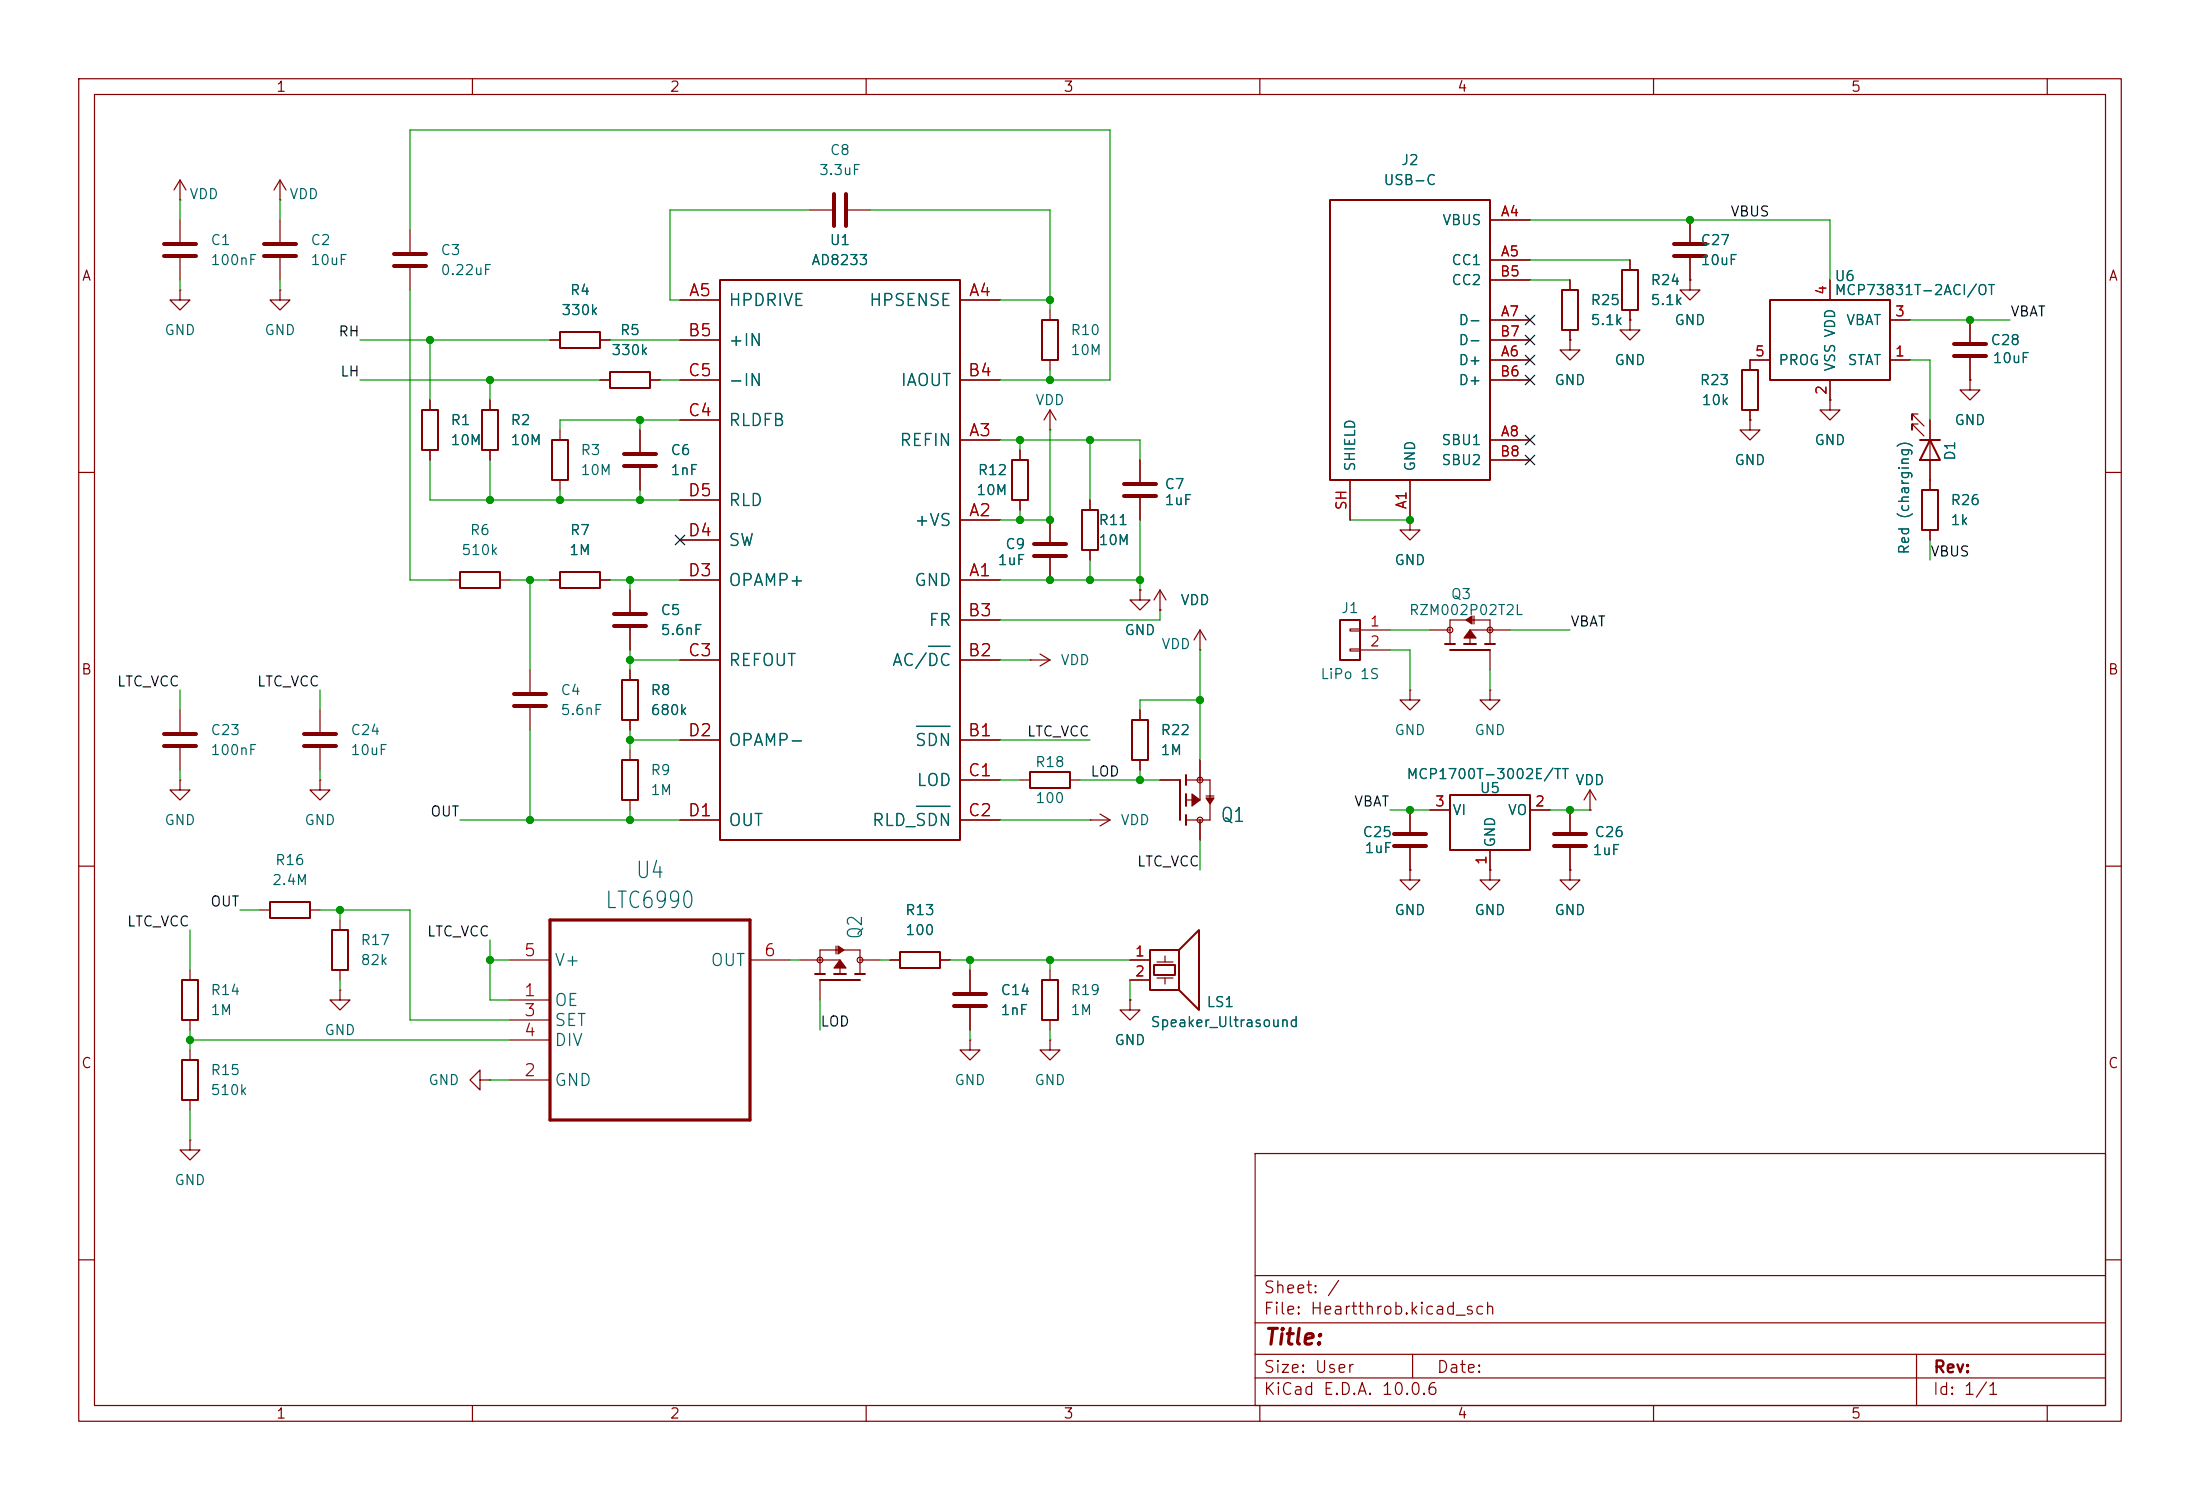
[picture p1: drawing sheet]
<svg xmlns="http://www.w3.org/2000/svg" width="279mm" height="190mm" viewBox="0 0 279 190" stroke-linecap="round" stroke-linejoin="round" font-family="sans-serif">
<g fill="none" stroke="#840000" stroke-width=".15">
<path d="M10 10h259.4v170.5h-259.4zM12 12h255.4v166.5h-255.4zM60 10v2M110 10v2M160 10v2M210 10v2M260 10v2M22.9 36.8v1.3h1.2l-1.2 1.3-1.3-1.3h1.3M22.9 36.8h.1M22.9 25.4h.1M22.9 22.9v2.5M22.9 27.9v2.8"/>
<path d="M22.9 32.8v2.8M22.9 22.9l-.8 1.2M22.9 22.9l.7 1.2M35.6 36.8v1.3h1.2l-1.2 1.3-1.3-1.3h1.3M35.6 36.8h.1M35.6 25.4h.1M35.6 22.9l-.8 1.2M35.6 22.9l.7 1.2M35.6 22.9v2.5M35.6 27.9v2.8M35.6 32.8v2.8M52.1 29.2v2.8"/>
<path d="M52.1 34v2.8M86.4 38.1h5M102.9 26.7h2.8M107.7 26.7h2.8M121.9 38.1h5.1M133.3 39.4v1.2M189.2 27.9h5.1M189.2 33h5.1M189.2 35.6h5.1M199.4 35.6v1.2M207 33v1.3M207 39.4v1.2"/>
<path d="M214.6 35.6v1.2h1.3l-1.3 1.3-1.2-1.3h1.2M214.6 35.6h.1M214.6 27.9v2.8M214.6 32.8v2.8M232.4 35.6v2.5M54.6 50.8v1.3M54.6 57.2v1.2M62.2 50.8v1.3M62.2 57.2v1.2M69.8 43.2h1.3M71.1 54.6v1.3M76.2 48.3h1.3"/>
<path d="M76.2 43.2h1.3M81.3 54.6v2.8M81.3 59.4v2.8M82.5 48.3h1.3M86.4 48.3h5M86.4 43.2h5M86.4 53.3h5M121.9 55.9h5.1M121.9 48.3h5.1M129.5 57.2v1.2M133.3 54.6h.1M133.3 45.7v1.3"/>
<path d="M133.3 52.1v2.5M133.3 52.1l.8 1.2M133.3 52.1l-.7 1.2M144.8 58.4v2.8M189.2 55.9h5.1M189.2 48.3h5.1M189.2 43.2h5.1M189.2 45.7h5.1M189.2 40.6h5.1M189.2 58.4h5.1M199.4 43.2v1.3h1.3l-1.3 1.2-1.3-1.2h1.3M199.4 43.2h.1"/>
<path d="M199.4 41.9v1.3M207 40.6v1.3h1.3l-1.3 1.3-1.3-1.3h1.3M207 40.6h.1M222.2 53.3v1.3h1.3l-1.3 1.3-1.2-1.3h1.2M222.2 53.3h.1M222.2 52.1v1.2M224.8 45.7h-2.6v1.3M232.4 50.8v1.3h1.3l-1.3 1.2-1.3-1.2h1.3M232.4 50.8h.1M232.4 48.3v2.5M240 45.7h2.6M240 40.6h2.6"/>
<path d="M243.6 52.6h-.8v.7v-.7l1.5 1.5M243.6 53.8h-.8v.8v-.8l1.5 1.6M245.1 53.3v8.9M250.2 48.3v1.2h1.3l-1.3 1.3-1.3-1.3h1.3M250.2 48.3h.1M250.2 40.6v2.8M250.2 45.5v2.8M10 60h2M57.1 73.7h1.3M63.5 73.7h1.3M69.8 73.7h1.3M71.1 61v1.2"/>
<path d="M76.2 73.7h1.3M80 74.9v2.8M80 79.8v2.8M86.4 73.7h5M86.4 68.6h5M86.4 63.5h5M121.9 73.7h5.1M121.9 66h5.1M121.9 78.7h5.1M129.5 63.5v1.3M133.3 66v2.8M133.3 70.9v2.8"/>
<path d="M138.4 63.5v1.3M138.4 69.9v1.2M144.8 74.9v1.3h1.2l-1.2 1.3-1.3-1.3h1.3M144.8 74.9h.1M144.8 63.2v2.8M147.3 77.5h.1M147.3 74.9l-.7 1.3M147.3 74.9l.8 1.3M147.3 74.9v2.6M171.4 79.9h1.3v.2h-1.3zM171.4 61v5M179.1 66v1.3h1.2l-1.2 1.3-1.3-1.3h1.3"/>
<path d="M179.1 66h.1M179.1 61v5M187.2 78.2v1M245.1 67.3v1.3M267.4 60h2M22.9 99.1v1.2h1.2l-1.2 1.3-1.3-1.3h1.3M22.9 99.1h.1M22.9 90.2v2.8M22.9 95v2.8M40.6 99.1v1.2h1.3l-1.3 1.3-1.2-1.3h1.2M40.6 99.1h.1M40.6 90.2v2.8"/>
<path d="M40.6 95v2.8M67.3 85.1v2.8M67.3 89.9v2.8M80 85.1v1.3M80 91.4v1.3M80 95.3v1.2M86.4 94h5M86.4 83.8h5M121.9 94h5.1M121.9 83.8h5.1M121.9 99.1h5.1M129.5 99.1h1.3"/>
<path d="M130.8 83.8h.1M130.8 83.8h2.5M132.1 83.1l1.2 .7M133.3 83.8l-1.2 .8M135.9 99.1h1.3M144.8 90.2v1.2M144.8 96.5v1.3M147.3 99.1h2.6M150.6 99.1h3.1v5h-3.1M152.4 82.6h.1M152.4 80l.8 1.3M152.4 80l-.8 1.3"/>
<path d="M152.4 80v2.6M152.4 96.5v5.1h-1.8M171.4 82.4h1.3v.3h-1.3zM172.7 80h3.8M172.7 82.6h3.8M179.1 87.6v1.3h1.2l-1.2 1.3-1.3-1.3h1.3M179.1 87.6h.1M181.6 80h2.5M184.1 81.8v-3.1h5.1v3.1M189.2 87.6v1.3h1.3l-1.3 1.3-1.2-1.3h1.2M189.2 87.6h.1M189.2 82.6v2.5"/>
<path d="M191.8 80h-5.1v1.8M10 110h2M33 115.6h1.3M39.4 115.6h1.2M43.2 116.8v1.3M80 101.6v1.3M86.4 104.1h5M121.9 104.1h5.1M138.4 104.1h.1M138.4 104.1h2.6M139.7 103.4l1.3 .7M141 104.1l-1.3 .8"/>
<path d="M152.4 104.1v2.6M153.2 101.1h1M179.1 110.5v1.3h1.2l-1.2 1.2-1.3-1.2h1.3M179.1 110.5h.1M179.1 102.9v2.8M179.1 107.7v2.8M181.6 102.9h2.5M189.2 110.5v1.3h1.3l-1.3 1.2-1.2-1.2h1.2M189.2 110.5h.1M189.2 108v2.5M194.3 102.9h2.5M199.4 110.5v1.3h1.3l-1.3 1.2-1.3-1.2h1.3"/>
<path d="M199.4 110.5h.1M199.4 102.9v2.8M199.4 107.7v2.8M201.9 102.9h.1M201.9 100.3l-.7 1.3M201.9 100.3l.8 1.3M201.9 100.3v2.6M267.4 110h2M24.1 123.2v1.3M24.1 129.5v1.3M24.1 133.4v1.2M24.1 139.7v1.3"/>
<path d="M43.2 125.7v1.3h1.2l-1.2 1.3-1.3-1.3h1.3M43.2 125.7h.1M43.2 123.2v1.3M61 137.2v-1.3l-1.3 1.3 1.3 1.2v-1.2h1.2M62.2 137.2h.1M64.8 121.9h5M64.8 127h5M64.8 137.2h5M64.8 129.5h5M64.8 132.1h5M95.2 121.9h5.1M101.6 121.9h5.1v1.8"/>
<path d="M104.1 123.7v-3h5.1v3M104.1 124.5v2.5M106.2 120.1v1.1M109.2 121.9h2.6M113 121.9h1.3M119.4 121.9h1.2M123.2 132.1v1.3h1.3l-1.3 1.2-1.3-1.2h1.3M123.2 132.1h.1M123.2 123.2v2.8M123.2 128v2.8M133.3 132.1v1.3h1.3l-1.3 1.2-1.2-1.2h1.2M133.3 132.1h.1"/>
<path d="M133.3 123.2v1.3M133.3 129.5v1.3M143.5 127v1.3h1.3l-1.3 1.2-1.3-1.2h1.3M143.5 127h.1M143.5 121.9h2.5M143.5 124.5h2.5M146.9 122.2h2.1M146.9 124.2h2.1M148 121.4v.8M148 124.2v.8M24.1 144.8v1.3h1.3l-1.3 1.2-1.2-1.2h1.2M24.1 144.8h.1"/>
<path d="M159.4 146.5h108v32h-108zM10 160h2M60 178.5v2M110 178.5v2M159.4 175h108M159.4 172h108M159.4 168h108M159.4 162h108M160 178.5v2M179.4 172v3M210 178.5v2M243.4 172v6.5"/>
<path d="M260 178.5v2M267.4 160h2"/>
<circle cx="152.4" cy="99.1" r=".36"/>
<circle cx="184.1" cy="80" r=".36"/>
<circle cx="189.2" cy="80" r=".36"/>
<circle cx="152.4" cy="104.1" r=".36"/>
<circle cx="104.1" cy="121.9" r=".36"/>
<circle cx="109.2" cy="121.9" r=".36"/>
</g>
<g fill="none" stroke="#840000" stroke-width=".25">
<path d="M91.4 35.6h30.5v71.1h-30.5zM168.9 25.4h20.3v35.6h-20.3zM198.4 36.8h2v5.1h-2zM206 34.3h2v5.1h-2zM224.8 38.1h15.2v10.2h-15.2zM53.6 52.1h2v5.1h-2zM61.2 52.1h2v5.1h-2zM70.1 55.9h2v5.1h-2zM71.1 42.2h5.1v2h-5.1zM77.5 47.2h5v2.1h-5zM128.5 58.4h2.1v5.1h-2.1zM132.3 40.6h2.1v5.1h-2.1z"/>
<path d="M221.2 47h2.1v5.1h-2.1zM243.8 55.9h2.6M245.1 55.9l1.3 2.5h-2.6zM58.4 72.6h5.1v2.1h-5.1zM71.1 72.6h5.1v2.1h-5.1zM137.4 64.8h2v5.1h-2zM170.2 78.7h2.5v5.1h-2.5zM244.1 62.2h2v5.1h-2zM79 96.5h2v5.1h-2zM79 86.4h2v5h-2zM130.8 98h5.1v2.1h-5.1zM143.8 91.4h2v5.1h-2z"/>
<path d="M149.9 99.1v5M150.6 98.4v1.3M183.5 81.8h1.3M184.1 82.6h5.1M185.9 81.8h1.6M188.6 81.8h1.3M34.3 114.6h5.1v2h-5.1zM42.2 118.1h2v5.1h-2zM150.6 100.8v1.6M150.6 103.5v1.3M184.1 101h10.2v7h-10.2zM23.1 124.5h2v5h-2z"/>
<path d="M23.1 134.6h2v5.1h-2zM103.5 123.7h1.3M104.1 124.5h5.1M105.9 123.7h1.5M108.6 123.7h1.3M114.3 120.9h5.1v2h-5.1zM132.3 124.5h2.1v5h-2.1zM146 120.7h3.7v5h-3.7zM146.6 122.6h2.6v1.2h-2.6zM149.7 120.7l2.6-2.6v10.2l-2.6-2.6"/>
</g>
<g fill="none" stroke="#840000" stroke-width=".51">
<path d="M20.8 32.5h4.1M20.8 31h4.1M33.5 32.5h4.1M33.5 31h4.1M50 33.8h4.1M50 32.3h4.1M105.9 24.6v4.1M107.4 24.6v4.1M212.6 32.5h4.1M212.6 31h4.1M79.2 59.2h4.1M79.2 57.7h4.1"/>
<path d="M248.2 43.7h4M248.2 45.2h4M78 79.5h4M78 78h4M131.3 70.6h4.1M131.3 69.1h4.1M142.7 63h4.1M142.7 61.5h4.1M20.8 94.7h4.1M20.8 93.2h4.1M38.6 94.7h4.1M38.6 93.2h4.1"/>
<path d="M65.3 89.7h4M65.3 88.1h4M177 105.9h4.1M177 107.4h4.1M197.4 105.9h4M197.4 107.4h4M121.2 127.8h4M121.2 126.2h4"/>
</g>
<path d="M116.4 92.2h4.3M117.9 82.1h2.8M116.4 102.4h4.3" fill="none" stroke="#006464" stroke-width=".15"/>
<path d="M69.8 116.8h25.4v25.4h-25.4z" fill="none" stroke="#840000" stroke-width=".41"/>
<g fill="#840000" stroke="#840000" stroke-width=".15">
<path d="M106.7 121.9l.7 1h-1.5z"/>
<path d="M106.4 120.1l.8 .6-.8 .5z"/>
<path d="M186.7 80l.8 1h-1.6z"/>
<path d="M186.2 78.7l.7-.5v1z"/>
<path d="M151.4 100.8l1 .8-1 .8z"/>
<path d="M153.2 101.3h1l-.5 .8z"/>
</g>
<g fill="none" stroke="#009600" stroke-width=".15">
<path d="M22.9 25.4v2.5M22.9 35.6v1.2M35.6 25.4v2.5M35.6 35.6v1.2M52.1 29.2v-12.7h88.9v31.8h-14M52.1 36.8v36.9h5M102.9 26.7h-17.8v11.4h1.3M110.5 26.7h22.8v12.7M127 38.1h6.3M194.3 27.9h38.1v7.7M194.3 35.6h5.1M194.3 33h12.7"/>
<path d="M45.7 48.3h30.5M45.7 43.2h24.1M54.6 43.2v7.6M54.6 58.4v5.1h31.8M62.2 48.3v2.5M62.2 58.4v5.1M77.5 43.2h8.9M81.3 53.3v1.3M83.8 48.3h2.6M86.4 53.3h-15.3v1.3M127 55.9h17.8v2.5M129.5 55.9v1.3"/>
<path d="M133.3 47v1.3M133.3 54.6v11.4h-6.3M138.4 55.9v7.6M242.6 45.7h2.5v7.6M242.6 40.6h12.7M64.8 73.7h5M67.3 73.7v11.4M71.1 62.2v1.3M77.5 73.7h8.9M80 73.7v1.2M81.3 62.2v1.3M127 73.7h17.8"/>
<path d="M129.5 64.8v1.2M138.4 71.1v2.6M144.8 66v8.9M147.3 77.5v1.2h-20.3M171.4 66h7.7M245.1 68.6v2.5M22.9 87.6v2.6M22.9 97.8v1.3M40.6 87.6v2.6M40.6 97.8v1.3M67.3 92.7v11.4M80 94h6.4"/>
<path d="M80 82.6v2.5M80 92.7v2.6M80 83.8h6.4M127 94h11.4M127 99.1h2.5M127 83.8h3.8M137.2 99.1h10.1M144.8 97.8v1.3M152.4 88.9h-7.6v1.3M152.4 82.6v13.9M176.5 80h5.1M176.5 82.6h2.6v5"/>
<path d="M189.2 85.1v2.5M191.8 80h7.6M24.1 118.1v5.1M30.5 115.6h2.5M40.6 115.6h11.5v13.9h12.7M43.2 115.6v1.2M58.4 104.1h28M62.2 119.4v7.6h2.6M80 102.9v1.2M127 104.1h11.4M152.4 106.7v3.8M176.5 102.9h5.1"/>
<path d="M196.8 102.9h5.1M24.1 130.8v2.6M24.1 132.1h40.7M43.2 124.5v1.2M62.2 121.9h2.6M62.2 137.2h2.6M100.3 121.9h1.3M104.1 127v3.8M111.8 121.9h1.2M120.6 121.9h22.9M123.2 121.9v1.3M123.2 130.8v1.3"/>
<path d="M133.3 121.9v1.3M133.3 130.8v1.3M143.5 124.5v2.5M24.1 141v3.8"/>
</g>
<g fill="none" stroke="#000084" stroke-width=".15">
<path d="M193.7 40l1.2 1.2M193.7 55.3l1.2 1.2M193.7 57.8l1.2 1.2M193.7 47.7l1.2 1.2M193.7 42.6l1.2 1.2M193.7 45.1l1.2 1.2M194.9 40l-1.2 1.2M194.9 55.3l-1.2 1.2M194.9 57.8l-1.2 1.2M194.9 47.7l-1.2 1.2M194.9 42.6l-1.2 1.2M194.9 45.1l-1.2 1.2"/>
<path d="M85.8 68l1.2 1.2M87 68l-1.2 1.2"/>
</g>
<g fill="#009600" stroke="#009600" stroke-width=".13">
<circle cx="81.3" cy="63.5" r=".46"/>
<circle cx="80" cy="73.7" r=".46"/>
<circle cx="67.3" cy="73.7" r=".46"/>
<circle cx="81.3" cy="53.3" r=".46"/>
<circle cx="71.1" cy="63.5" r=".46"/>
<circle cx="80" cy="94" r=".46"/>
<circle cx="123.2" cy="121.9" r=".46"/>
<circle cx="80" cy="83.8" r=".46"/>
<circle cx="80" cy="104.1" r=".46"/>
<circle cx="67.3" cy="104.1" r=".46"/>
<circle cx="62.2" cy="48.3" r=".46"/>
<circle cx="54.6" cy="43.2" r=".46"/>
<circle cx="62.2" cy="63.5" r=".46"/>
<circle cx="62.2" cy="121.9" r=".46"/>
<circle cx="43.2" cy="115.6" r=".46"/>
<circle cx="24.1" cy="132.1" r=".46"/>
<circle cx="129.5" cy="66" r=".46"/>
<circle cx="129.5" cy="55.9" r=".46"/>
<circle cx="133.3" cy="121.9" r=".46"/>
<circle cx="133.3" cy="73.7" r=".46"/>
<circle cx="179.1" cy="102.9" r=".46"/>
<circle cx="179.1" cy="66" r=".46"/>
<circle cx="199.4" cy="102.9" r=".46"/>
<circle cx="144.8" cy="73.7" r=".46"/>
<circle cx="144.8" cy="99.1" r=".46"/>
<circle cx="152.4" cy="88.9" r=".46"/>
<circle cx="138.4" cy="73.7" r=".46"/>
<circle cx="214.6" cy="27.9" r=".46"/>
<circle cx="250.2" cy="40.6" r=".46"/>
<circle cx="138.4" cy="55.9" r=".46"/>
<circle cx="133.3" cy="48.3" r=".46"/>
<circle cx="133.3" cy="38.1" r=".46"/>
<circle cx="133.3" cy="66" r=".46"/>
</g>
<g font-size="2.1" fill="#006464">
<text x="80.6" y="112.1">U4</text>
<text x="76.7" y="115.9">LTC6990</text>
</g>
<text font-size="2" fill="#840000" x="160.4" y="171.3">Title:</text>
<g font-size="1.8" fill="#006464">
<text x="154.9" y="104.9">Q1</text>
<text x="109.9" y="119.4" transform="rotate(-90 109.9 119.4)">Q2</text>
</g>
<g font-size="1.5" fill="#a90000">
<text x="87.4" y="38">A5</text>
<text x="122.9" y="38">A4</text>
<text x="87.3" y="43.1">B5</text>
<text x="87.3" y="53.3">C4</text>
<text x="87.3" y="48.2">C5</text>
<text x="122.8" y="48.2">B4</text>
<text x="122.9" y="55.8">A3</text>
<text x="87.3" y="63.4">D5</text>
<text x="122.9" y="66">A2</text>
<text x="87.3" y="68.5">D4</text>
<text x="87.3" y="73.6">D3</text>
<text x="122.9" y="73.6">A1</text>
<text x="87.3" y="83.7">C3</text>
<text x="122.8" y="83.7">B2</text>
<text x="122.8" y="78.7">B3</text>
<text x="87.3" y="93.9">D2</text>
<text x="122.8" y="93.9">B1</text>
<text x="122.8" y="99">C1</text>
<text x="87.3" y="104.1">D1</text>
<text x="122.8" y="104.1">C2</text>
<text x="66.4" y="121.8">5</text>
<text x="96.9" y="121.8">6</text>
<text x="66.4" y="126.9">1</text>
<text x="66.4" y="129.5">3</text>
<text x="66.4" y="132">4</text>
<text x="66.4" y="137.1">2</text>
</g>
<g font-size="1.5" fill="#006464">
<text x="92.4" y="39.3">HPDRIVE</text>
<text x="110.3" y="39.3">HPSENSE</text>
<text x="92.4" y="44.3">+IN</text>
<text x="92.4" y="49.4">-IN</text>
<text x="114.3" y="49.4">IAOUT</text>
<text x="92.4" y="54.5">RLDFB</text>
<text x="114.1" y="57">REFIN</text>
<text x="92.4" y="64.7">RLD</text>
<text x="92.4" y="69.7">SW</text>
<text x="116" y="67.2">+VS</text>
<text x="92.4" y="74.8">OPAMP+</text>
<text x="116" y="74.8">GND</text>
<text x="117.8" y="79.9">FR</text>
<text x="92.4" y="85">REFOUT</text>
<text x="113.2" y="85">AC/DC</text>
<text x="92.4" y="95.1">OPAMP-</text>
<text x="116.1" y="95.1">SDN</text>
<text x="116.3" y="100.2">LOD</text>
<text x="92.4" y="105.3">OUT</text>
<text x="110.6" y="105.3">RLD_SDN</text>
<text x="70.3" y="123.1">V+</text>
<text x="90.1" y="123.1">OUT</text>
<text x="70.3" y="128.2">OE</text>
<text x="70.3" y="130.7">SET</text>
<text x="70.3" y="133.2">DIV</text>
<text x="70.3" y="138.3">GND</text>
</g>
<g font-size="1.5" fill="#840000">
<text x="160.4" y="167.3">File: Heartthrob.kicad_sch</text>
<text x="160.4" y="164.6">Sheet: /</text>
<text x="160.4" y="177.5">KiCad E.D.A. 10.0.6</text>
<text x="160.4" y="174.7">Size: User</text>
<text x="182.4" y="174.7">Date:</text>
<text x="245.4" y="177.5">Id: 1/1</text>
<text x="245.4" y="174.7">Rev:</text>
</g>
<g font-size="1.3" fill="#840000">
<text x="35" y="12">1</text>
<text x="85" y="12">2</text>
<text x="135" y="12">3</text>
<text x="185" y="12">4</text>
<text x="235" y="12">5</text>
<text x="10.3" y="36">A</text>
<text x="267.7" y="36">A</text>
<text x="10.2" y="86">B</text>
<text x="267.6" y="86">B</text>
<text x="10.2" y="136">C</text>
<text x="267.6" y="136">C</text>
<text x="35" y="180.5">1</text>
<text x="85" y="180.5">2</text>
<text x="135" y="180.5">3</text>
<text x="185" y="180.5">4</text>
<text x="235" y="180.5">5</text>
</g>
<g font-size="1.3" fill="#006464">
<text x="103.9" y="22.6">3.3uF</text>
<text x="105.3" y="20">C8</text>
<text x="175.6" y="23.8">USB-C</text>
<text x="177.9" y="21.3">J2</text>
<text x="24" y="25.6">VDD</text>
<text x="36.7" y="25.6">VDD</text>
<text x="183.1" y="28.9">VBUS</text>
<text x="26.7" y="31.4">C1</text>
<text x="26.7" y="34">100nF</text>
<text x="39.4" y="31.4">C2</text>
<text x="39.4" y="34">10uF</text>
<text x="55.9" y="32.7">C3</text>
<text x="55.9" y="35.3">0.22uF</text>
<text x="103" y="34">AD8233</text>
<text x="105.3" y="31.4">U1</text>
<text x="184.2" y="34">CC1</text>
<text x="215.9" y="31.4">C27</text>
<text x="215.9" y="34">10uF</text>
<text x="71.2" y="40.3">330k</text>
<text x="72.3" y="37.8">R4</text>
<text x="184.2" y="36.5">CC2</text>
<text x="185.1" y="41.6">D-</text>
<text x="201.9" y="39.1">R25</text>
<text x="201.9" y="41.6">5.1k</text>
<text x="209.5" y="36.5">R24</text>
<text x="209.5" y="39.1">5.1k</text>
<text x="212.6" y="41.6">GND</text>
<text x="232.9" y="36">U6</text>
<text x="232.9" y="37.8">MCP73831T-2ACI/OT</text>
<text x="234.4" y="41.6">VBAT</text>
<text x="20.8" y="42.9">GND</text>
<text x="33.5" y="42.9">GND</text>
<text x="77.6" y="45.4">330k</text>
<text x="78.6" y="42.9">R5</text>
<text x="135.9" y="42.9">R10</text>
<text x="135.9" y="45.4">10M</text>
<text x="185.1" y="46.7">D+</text>
<text x="185.1" y="44.1">D-</text>
<text x="204.9" y="46.7">GND</text>
<text x="225.8" y="46.7">PROG</text>
<text x="233.4" y="47.3" transform="rotate(-90 233.4 47.3)">VSS VDD</text>
<text x="234.6" y="46.7">STAT</text>
<text x="252.7" y="44.1">C28</text>
<text x="253" y="46.4">10uF</text>
<text x="131.4" y="51.8">VDD</text>
<text x="185.1" y="49.2">D+</text>
<text x="197.3" y="49.2">GND</text>
<text x="215.8" y="49.2">R23</text>
<text x="216" y="51.8">10k</text>
<text x="57.1" y="54.3">R1</text>
<text x="57.1" y="56.8">10M</text>
<text x="64.8" y="54.3">R2</text>
<text x="64.8" y="56.8">10M</text>
<text x="73.6" y="58.1">R3</text>
<text x="85.1" y="58.1">C6</text>
<text x="172.4" y="60" transform="rotate(-90 172.4 60)">SHIELD</text>
<text x="180" y="60" transform="rotate(-90 180 60)">GND</text>
<text x="183" y="56.8">SBU1</text>
<text x="183" y="59.4">SBU2</text>
<text x="220.2" y="59.4">GND</text>
<text x="230.3" y="56.8">GND</text>
<text x="248.1" y="54.3">GND</text>
<text x="248.6" y="58.6" transform="rotate(-90 248.6 58.6)">D1</text>
<text x="73.6" y="60.7">10M</text>
<text x="85.1" y="60.7">1nF</text>
<text x="123.9" y="63.2">10M</text>
<text x="124.1" y="60.7">R12</text>
<text x="147.8" y="62.4">C7</text>
<text x="147.8" y="64.5">1uF</text>
<text x="247.6" y="64.5">R26</text>
<text x="58.5" y="70.8">510k</text>
<text x="59.6" y="68.3">R6</text>
<text x="72.2" y="70.8">1M</text>
<text x="72.3" y="68.3">R7</text>
<text x="127.6" y="70.1">C9</text>
<text x="139.4" y="67">R11</text>
<text x="139.4" y="69.5">10M</text>
<text x="242.8" y="70.5" transform="rotate(-90 242.8 70.5)">Red (charging)</text>
<text x="247.6" y="67">1k</text>
<text x="126.6" y="72.1">1uF</text>
<text x="149.8" y="77.2">VDD</text>
<text x="177" y="72.1">GND</text>
<text x="184.2" y="76.4">Q3</text>
<text x="83.8" y="78.4">C5</text>
<text x="83.8" y="81">5.6nF</text>
<text x="142.7" y="81">GND</text>
<text x="147.4" y="82.8">VDD</text>
<text x="170.2" y="78.2">J1</text>
<text x="178.9" y="78.4">RZM002P02T2L</text>
<text x="71.1" y="88.6">C4</text>
<text x="82.5" y="88.6">R8</text>
<text x="134.6" y="84.8">VDD</text>
<text x="167.6" y="86.6">LiPo 1S</text>
<text x="26.7" y="93.7">C23</text>
<text x="44.4" y="93.7">C24</text>
<text x="71.1" y="91.1">5.6nF</text>
<text x="82.5" y="91.1">680k</text>
<text x="147.3" y="93.7">R22</text>
<text x="177" y="93.7">GND</text>
<text x="187.2" y="93.7">GND</text>
<text x="26.7" y="96.2">100nF</text>
<text x="44.4" y="96.2">10uF</text>
<text x="82.5" y="98.8">R9</text>
<text x="82.5" y="101.3">1M</text>
<text x="131.4" y="97.7">R18</text>
<text x="147.3" y="96.2">1M</text>
<text x="178.5" y="99.3">MCP1700T-3002E/TT</text>
<text x="187.8" y="101">U5</text>
<text x="200" y="100">VDD</text>
<text x="20.8" y="105.1">GND</text>
<text x="38.6" y="105.1">GND</text>
<text x="131.4" y="102.3">100</text>
<text x="142.2" y="105.1">VDD</text>
<text x="173" y="106.6">C25</text>
<text x="184.4" y="103.8">VI</text>
<text x="190.2" y="107.7" transform="rotate(-90 190.2 107.7)">GND</text>
<text x="191.4" y="103.8">VO</text>
<text x="202.4" y="106.6">C26</text>
<text x="34.5" y="112.7">2.4M</text>
<text x="34.9" y="110.2">R16</text>
<text x="173.2" y="108.7">1uF</text>
<text x="202.2" y="108.9">1uF</text>
<text x="114.9" y="116.5">R13</text>
<text x="114.9" y="119.1">100</text>
<text x="177" y="116.5">GND</text>
<text x="187.2" y="116.5">GND</text>
<text x="197.3" y="116.5">GND</text>
<text x="45.7" y="120.3">R17</text>
<text x="45.7" y="122.9">82k</text>
<text x="26.7" y="126.7">R14</text>
<text x="26.7" y="129.2">1M</text>
<text x="41.1" y="131.8">GND</text>
<text x="127" y="126.7">C14</text>
<text x="127" y="129.2">1nF</text>
<text x="135.9" y="126.7">R19</text>
<text x="135.9" y="129.2">1M</text>
<text x="146" y="130.8">Speaker_Ultrasound</text>
<text x="153.1" y="128.2">LS1</text>
<text x="26.7" y="136.9">R15</text>
<text x="141.4" y="133">GND</text>
<text x="26.7" y="139.4">510k</text>
<text x="54.3" y="138.1">GND</text>
<text x="121.1" y="138.1">GND</text>
<text x="131.3" y="138.1">GND</text>
<text x="22.1" y="150.8">GND</text>
</g>
<g font-size="1.3" fill="#a90000">
<text x="190.5" y="27.8">A4</text>
<text x="190.4" y="35.4">B5</text>
<text x="190.5" y="32.9">A5</text>
<text x="190.5" y="40.5">A7</text>
<text x="232.3" y="37.6" transform="rotate(-90 232.3 37.6)">4</text>
<text x="240.6" y="40.5">3</text>
<text x="190.4" y="43">B7</text>
<text x="190.5" y="45.6">A6</text>
<text x="222.8" y="45.6">5</text>
<text x="240.6" y="45.6">1</text>
<text x="190.4" y="48.1">B6</text>
<text x="232.3" y="50.3" transform="rotate(-90 232.3 50.3)">2</text>
<text x="190.4" y="58.3">B8</text>
<text x="190.5" y="55.7">A8</text>
<text x="171.3" y="64.9" transform="rotate(-90 171.3 64.9)">SH</text>
<text x="178.9" y="64.8" transform="rotate(-90 178.9 64.8)">A1</text>
<text x="173.9" y="79.9">1</text>
<text x="173.9" y="82.4">2</text>
<text x="182.1" y="102.7">3</text>
<text x="194.8" y="102.7">2</text>
<text x="189.1" y="110" transform="rotate(-90 189.1 110)">1</text>
<text x="144" y="121.8">1</text>
<text x="144" y="124.3">2</text>
</g>
<g font-size="1.3" fill="#0f0f0f">
<text x="219.7" y="27.8">VBUS</text>
<text x="255.2" y="40.5">VBAT</text>
<text x="42.9" y="43.1">RH</text>
<text x="43.1" y="48.1">LH</text>
<text x="245.1" y="71">VBUS</text>
<text x="199.4" y="79.9">VBAT</text>
<text x="14.8" y="87.5">LTC_VCC</text>
<text x="32.6" y="87.5">LTC_VCC</text>
<text x="130.3" y="93.9">LTC_VCC</text>
<text x="138.4" y="98.9">LOD</text>
<text x="54.6" y="104">OUT</text>
<text x="171.9" y="102.7">VBAT</text>
<text x="144.3" y="110.4">LTC_VCC</text>
<text x="16" y="118">LTC_VCC</text>
<text x="26.6" y="115.4">OUT</text>
<text x="54.1" y="119.3">LTC_VCC</text>
<text x="104.1" y="130.7">LOD</text>
</g>
</svg>
